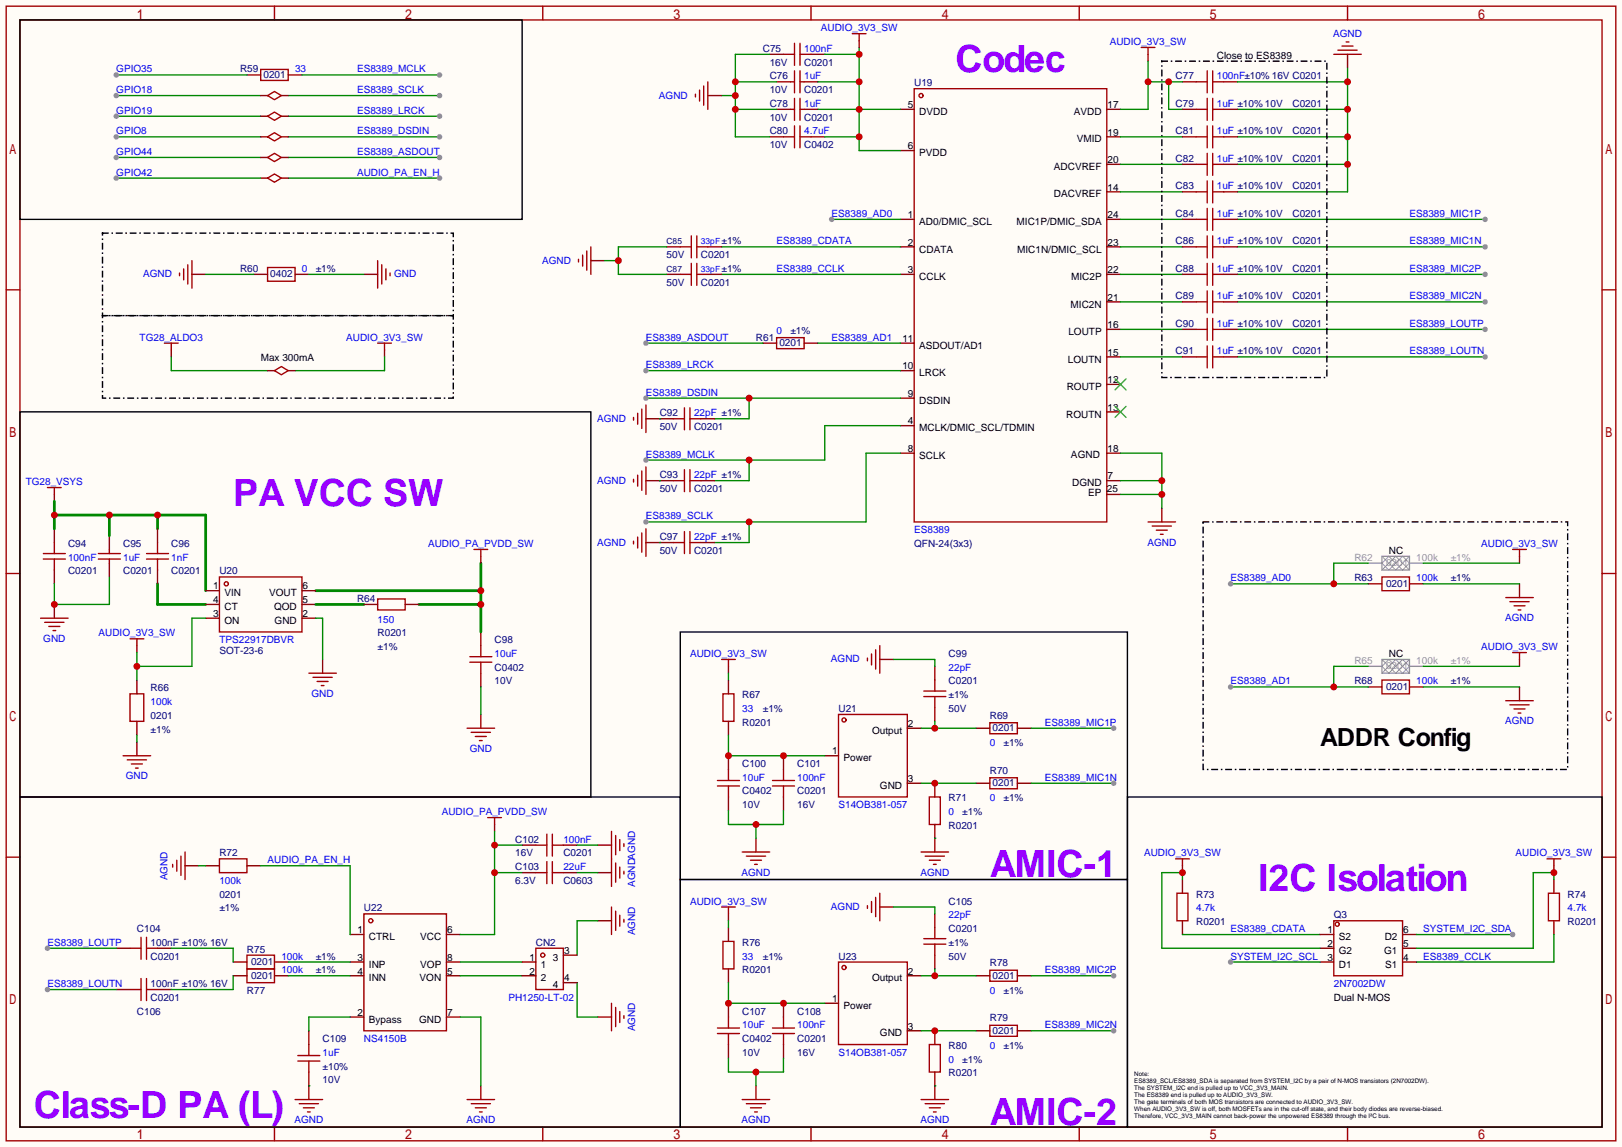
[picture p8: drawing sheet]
<svg xmlns="http://www.w3.org/2000/svg" width="299mm" height="212mm" viewBox="0 0 299 212" stroke-linecap="round" stroke-linejoin="round" font-family="sans-serif">
<path d="M0 0h299.5v211.8h-299.5z" fill="#fffcf7"/>
<g fill="none" stroke="#a10000" stroke-width=".25">
<path d="M1.1 1.1h297.2v209.6h-297.2zM3.7 3.7h292.1v204.5h-292.1zM50.7 1.1v2.6M100.2 1.1v2.6M144.7 10h2M146.7 8v4.1M147.7 8v4.1M147.7 10h2M149.7 1.1v2.6M168.8 16.4h35.5v80h-35.5zM199.3 1.1v2.6M220.9 15.1h2"/>
<path d="M222.9 13.1v4M223.9 13.1v4M223.9 15.1h2M248.8 1.1v2.6M144.7 25.3h2M146.7 23.2v4.1M147.7 23.2v4.1M147.7 25.3h2M1.1 53.5h2.6M49.4 49.4h5.1v2.5h-5.1zM295.8 53.5h2.5M30.4 63.4h2.5"/>
<path d="M31.6 63.4v1.2M69.7 63.4h2.6M71 63.4v1.2M8.8 90h2.5M10 90v1.3M1.1 105.9h2.6M8 102.2h4.1M8 103.3h4.1M10 100.2v2M10 103.3v2M88.8 119.3v2M295.8 105.9h2.5"/>
<path d="M86.7 122.3h4.1M86.7 121.3h4.1M88.8 122.3v2M1.1 158.3h2.6M98.9 156.1h2.1M101 154.1v4M101 159.1v4.1M102 154.1v4M102 159.1v4.1M102 156.1h2M132.5 145.2h4M132.5 144.1h4"/>
<path d="M134.5 142.1v2M134.5 145.2v2M142.6 145.2h4.1M142.6 144.1h4.1M144.7 142.1v2M144.7 145.2v2M217 158.6h2.6M218.3 158.6v1.3M285.6 158.6h2.6M286.9 158.6v1.3M295.8 158.3h2.5M24 175.1h2"/>
<path d="M26 173.1v4.1M27.1 173.1v4.1M27.1 175.1h2M98.9 161.2h2.1M102 161.2h2M217.3 165h2v5.1h-2zM246.3 170.1h12.7v10.1h-12.7zM285.9 165h2v5.1h-2zM24 182.8h2M26 180.7v4.1M27.1 180.7v4.1M27.1 182.8h2"/>
<path d="M132.5 190.9h4M132.5 189.9h4M134.5 187.8v2.1M134.5 190.9v2M142.6 190.9h4.1M142.6 189.9h4.1M144.7 187.8v2.1M144.7 190.9v2M50.7 208.2v2.5M100.2 208.2v2.5M149.7 208.2v2.5M199.3 208.2v2.5"/>
<path d="M248.8 208.2v2.5"/>
<circle cx="170.1" cy="17.7" r=".38"/>
<circle cx="246.9" cy="170.7" r=".38"/>
</g>
<g fill="none" stroke="#870000" stroke-width=".25">
<path d="M142.1 10h2.6M149.7 10h2.6M218.3 15.1h2.6M225.9 15.1h2.6M142.1 25.3h2.6M149.7 25.3h2.6M166.2 20.2h2.6M166.2 27.8h2.6M204.3 20.2h2.6M204.3 35.4h2.6M204.3 25.3h2.6M204.3 30.4h2.6"/>
<path d="M46.9 50.7h2.5M54.5 50.7h2.5M166.2 40.5h2.6M166.2 45.6h2.6M166.2 50.7h2.6M204.3 40.5h2.6M204.3 45.6h2.6M204.3 50.7h2.6M204.3 55.8h2.6M31.6 64.6v1.3M71 64.6v1.3M166.2 78.6h2.6"/>
<path d="M166.2 73.5h2.6M166.2 68.5h2.6M166.2 63.4h2.6M204.3 71h2.6M204.3 76.1h2.6M204.3 65.9h2.6M204.3 60.8h2.6M10 91.3v1.3M10 97.7v2.5M166.2 83.7h2.6M204.3 88.8h2.6M204.3 83.7h2.6"/>
<path d="M204.3 91.3h2.6M10 105.3v2.5M88.8 116.7v2.6M88.8 124.3v2.6M134.5 139.6v2.5M144.7 139.6v2.5M96.4 156.1h2.5M104 156.1h2.6M134.5 147.2v2.5M144.7 147.2v2.5M218.3 159.9v1.3M286.9 159.9v1.3"/>
<path d="M21.5 175.1h2.5M29.1 175.1h2.5M96.4 161.2h2.5M104 161.2h2.6M218.3 162.4v2.6M218.3 170.1v2.5M243.7 175.1h2.6M243.7 172.6h2.6M243.7 177.7h2.6M259 175.1h2.5M259 172.6h2.5M259 177.7h2.5"/>
<path d="M286.9 162.4v2.6M286.9 170.1v2.5M21.5 182.8h2.5M29.1 182.8h2.5M134.5 185.3v2.5M134.5 192.9v2.6M144.7 185.3v2.5M144.7 192.9v2.6"/>
</g>
<path d="M205.9 70l2 2M205.9 75.1l2 2M207.9 70l-2 2M207.9 75.1l-2 2" fill="none" stroke="#3c3" stroke-width=".25"/>
<path d="M218.3 172.6h25.4M286.9 162.4v-1.2h-3.8v13.9h-21.6M286.9 172.6v5.1h-25.4" fill="none" stroke="#008700" stroke-width=".25"/>
<circle cx="286.9" cy="161.2" r=".63" fill="#c00"/>
<path d="M218.3 162.4v-1.2h-3.8v13.9h29.2" fill="none" stroke="#008700" stroke-width=".25"/>
<circle cx="218.3" cy="161.2" r=".63" fill="#c00"/>
<path d="M227.2 177.7h16.5" fill="none" stroke="#008700" stroke-width=".25"/>
<circle cx="227.2" cy="177.7" r=".51" fill="#999"/>
<path d="M261.5 172.6h17.8" fill="none" stroke="#008700" stroke-width=".25"/>
<circle cx="279.3" cy="172.6" r=".51" fill="#999"/>
<path d="M10 111.6v2.6M25.3 137v2.6M59.6 121.8v2.5M88.8 132v2.5" fill="none" stroke="#870000" stroke-width=".25"/>
<g fill="none" stroke="#a10000" stroke-width=".25">
<path d="M7.5 114.2h5.1M8.3 114.9h3.5M9 115.7h2M9.8 116.5h.5M22.7 139.6h5.1M57 124.3h5.1M57.8 125.1h3.5M58.5 125.9h2.1M59.3 126.6h.5M86.2 134.5h5.1M87 135.3h3.6M87.8 136h2"/>
<path d="M88.5 136.8h.5M23.5 140.3h3.6M24.3 141.1h2M25 141.9h.5"/>
</g>
<path d="M58.3 109.1h30.5M77.3 111.6h11.5M88.8 104v12.7" fill="none" stroke="#008700" stroke-width=".51"/>
<g fill="#c00">
<circle cx="88.8" cy="109.1" r=".63"/>
<circle cx="88.8" cy="111.6" r=".63"/>
</g>
<path d="M208.2 147.2h87.6v61h-87.6z" fill="none" stroke="#000" stroke-width=".25"/>
<g fill="none" stroke="#a10000" stroke-width=".25">
<path d="M145.9 15.1h.8M146.7 13.1v4M146.7 18.2v4M147.7 13.1v4M147.7 18.2v4M147.7 15.1h.8M145.9 20.2h.8M147.7 20.2h.8M143.4 62.4h5.1v2h-5.1zM18.2 103.3h4M18.2 102.2h4M20.2 101.5v.7"/>
<path d="M20.2 103.3v.7M182.8 133.5h5v2h-5zM171.6 147.2h2v5.1h-2zM182.8 143.6h5v2.1h-5zM182.8 179.2h5v2h-5zM171.6 192.9h2v5.1h-2zM182.8 189.4h5v2h-5z"/>
</g>
<g fill="none" stroke="#870000" stroke-width=".25">
<path d="M143.4 15.1h2.5M148.5 15.1h2.5M143.4 20.2h2.5M148.5 20.2h2.5M140.8 63.4h2.6M148.5 63.4h2.5M20.2 98.9v2.6M20.2 104v2.6M180.2 134.5h2.6M187.8 134.5h2.6M172.6 144.7v2.5M172.6 152.3v2.5"/>
<path d="M180.2 144.7h2.6M187.8 144.7h2.6M172.6 190.4v2.5M172.6 198v2.5M180.2 180.2h2.6M180.2 190.4h2.6M187.8 180.2h2.6M187.8 190.4h2.6"/>
</g>
<path d="M151 15.1h7.6M152.3 10h6.3M158.6 8.8v19h7.6M151 20.2h15.2M152.3 25.3h6.3" fill="none" stroke="#008700" stroke-width=".25"/>
<g fill="#c00">
<circle cx="158.6" cy="15.1" r=".63"/>
<circle cx="158.6" cy="20.2" r=".63"/>
<circle cx="158.6" cy="25.3" r=".63"/>
<circle cx="158.6" cy="10" r=".63"/>
</g>
<path d="M133.2 17.7h2.6M135.8 15.1h7.6M142.1 10h-6.3v15.3h6.3M135.8 20.2h7.6" fill="none" stroke="#008700" stroke-width=".25"/>
<g fill="#c00">
<circle cx="135.8" cy="20.2" r=".63"/>
<circle cx="135.8" cy="17.7" r=".63"/>
<circle cx="135.8" cy="15.1" r=".63"/>
</g>
<g fill="none" stroke="#870000" stroke-width=".25">
<path d="M130.7 17.7h2.5M158.6 7.5v1.3M212 10v1.3M248.8 10v2.6M35.4 50.7h2.6M67.2 50.7h2.5M109.1 48.1h2.5M119.3 77.3h2.5M119.3 88.8h2.5M214.5 93.9v2.5M25.3 119.3v1.2M119.3 100.2h2.5"/>
<path d="M280.5 102.7v1.3M280.5 107.8v2.6M134.5 123.1v1.2M162.4 121.8h2.6M280.5 121.8v1.3M280.5 126.9v2.5M34.2 159.9h2.5M110.4 156.1h2.5M139.6 154.8v2.6M172.6 154.8v2.6M110.4 170.1h2.5M110.4 161.2h2.5"/>
<path d="M134.5 168.8v1.3M162.4 167.5h2.6M110.4 187.8h2.5M57 200.5v2.6M88.8 200.5v2.6M139.6 200.5v2.6M172.6 200.5v2.6"/>
</g>
<g fill="none" stroke="#a10000" stroke-width=".25">
<path d="M128.4 17.4v.5M129.2 16.6v2.1M129.9 15.9v3.5M130.7 15.1v5.1M157.4 6.2h2.5M158.6 6.2v1.3M210.7 8.8h2.5M212 8.8v1.2M246.3 10h5M247 9.3h3.6M247.8 8.5h2M248.5 7.7h.5"/>
<path d="M33.1 50.4v.5M33.9 49.7v2M34.7 48.9v3.6M35.4 48.1v5.1M69.7 48.1v5.1M70.5 48.9v3.6M71.2 49.7v2M72 50.4v.5M106.8 47.9v.5M107.6 47.1v2M108.3 46.4v3.5M109.1 45.6v5.1"/>
<path d="M117 77.1v.5M117.7 76.3v2.1M118.5 75.6v3.5M119.3 74.8v5.1M117 88.5v.5M117 99.9v.6M117.7 87.8v2M117.7 99.2v2M118.5 87v3.6M118.5 98.4v3.6M119.3 86.2v5.1M119.3 97.7v5"/>
<path d="M212 96.4h5M212.7 97.2h3.6M213.5 97.9h2M214.2 98.7h.6M24 118h2.5M25.3 118v1.3M162.4 119.3v5M278 110.4h5.1M278.8 111.1h3.5M279.3 101.5h2.5M279.5 111.9h2.1M280.3 112.6h.5"/>
<path d="M280.5 101.5v1.2M133.2 121.8h2.6M134.5 121.8v1.3M160.1 121.5v.5M160.9 120.8v2M161.7 120v3.6M278 129.4h5.1M278.8 130.2h3.5M279.3 120.5h2.5M279.5 130.9h2.1M280.3 131.7h.5M280.5 120.5v1.3"/>
<path d="M31.9 159.6v.5M32.6 158.9v2M33.4 158.1v3.6M34.2 157.4v5M112.9 153.5v10.2M113.7 154.3v3.6M113.7 159.4v3.5M114.4 155.1v2M115.2 155.8v.5M137 157.4h5.1M137.8 158.1h3.6M138.6 158.9h2"/>
<path d="M139.3 159.6h.5M170.1 157.4h5M170.8 158.1h3.6M171.6 158.9h2M172.3 159.6h.5M112.9 167.5v5.1M113.7 168.3v3.5M114.4 160.1v2.1M114.4 169v2.1M115.2 160.9v.5M115.2 169.8v.5M133.2 167.5h2.6"/>
<path d="M134.5 167.5v1.3M160.1 167.3v.5M160.9 166.5v2M161.7 165.7v3.6M162.4 165v5.1M112.9 185.3v5.1M113.7 186.1v3.5M114.4 186.8v2M115.2 187.6v.5M54.5 203.1h5.1M55.2 203.8h3.6M56 204.6h2"/>
<path d="M56.8 205.4h.5M86.2 203.1h5.1M87 203.8h3.6M87.8 204.6h2M88.5 205.4h.5M137 203.1h5.1M137.8 203.8h3.6M138.6 204.6h2M139.3 205.4h.5M170.1 203.1h5M170.8 203.8h3.6M171.6 204.6h2"/>
<path d="M172.3 205.4h.5"/>
</g>
<path d="M206.9 83.7h7.6v10.2M206.9 91.3h7.6M206.9 88.8h7.6" fill="none" stroke="#008700" stroke-width=".25"/>
<g fill="#c00">
<circle cx="214.5" cy="91.3" r=".63"/>
<circle cx="214.5" cy="88.8" r=".63"/>
</g>
<path d="M166.2 78.6h-13.9v6.4h-33M138.3 85v3.8h-6.3" fill="none" stroke="#008700" stroke-width=".25"/>
<circle cx="138.3" cy="85" r=".63" fill="#c00"/>
<circle cx="119.3" cy="85" r=".51" fill="#999"/>
<path d="M138.3 96.4v3.8h-6.3M166.2 83.7h-6.3v12.7h-40.6" fill="none" stroke="#008700" stroke-width=".25"/>
<circle cx="138.3" cy="96.4" r=".63" fill="#c00"/>
<circle cx="119.3" cy="96.4" r=".51" fill="#999"/>
<path d="M119.3 73.5h46.9M138.3 73.5v3.8h-6.3" fill="none" stroke="#008700" stroke-width=".25"/>
<circle cx="138.3" cy="73.5" r=".63" fill="#c00"/>
<circle cx="119.3" cy="73.5" r=".51" fill="#999"/>
<path d="M119.3 68.5h46.9" fill="none" stroke="#008700" stroke-width=".25"/>
<circle cx="119.3" cy="68.5" r=".51" fill="#999"/>
<path d="M153.5 40.5h12.7" fill="none" stroke="#008700" stroke-width=".25"/>
<circle cx="153.5" cy="40.5" r=".51" fill="#999"/>
<path d="M119.3 63.4h21.5" fill="none" stroke="#008700" stroke-width=".25"/>
<circle cx="119.3" cy="63.4" r=".51" fill="#999"/>
<path d="M111.6 48.1h2.6M123.1 45.6h-8.9v5.1h8.9M133.2 45.6h33M133.2 50.7h33M151 63.4h15.2" fill="none" stroke="#008700" stroke-width=".25"/>
<path d="M48.1 12.8h5.1v2.1h-5.1zM125.6 50.7h2M125.6 45.6h2M127.6 43.6v4M127.6 48.6v4.1M128.7 50.7h2M128.7 43.6v4M128.7 48.6v4.1M128.7 45.6h2M133.5 128.1h2v5.1h-2zM133.5 173.9h2v5h-2z" fill="none" stroke="#a10000" stroke-width=".25"/>
<path d="M45.6 13.8h2.5M53.2 13.8h2.6M123.1 50.7h2.5M123.1 45.6h2.5M130.7 50.7h2.5M130.7 45.6h2.5M134.5 125.6v2.5M134.5 133.2v2.6M134.5 171.3v2.6M134.5 178.9v2.6" fill="none" stroke="#870000" stroke-width=".25"/>
<circle cx="114.2" cy="48.1" r=".63" fill="#c00"/>
<path d="M10 92.6v5.1M10 95.1h28v14M20.2 95.1v3.8M29.1 95.1v2.6M29.1 107.8v3.8h8.9" fill="none" stroke="#008700" stroke-width=".51"/>
<g fill="#c00">
<circle cx="10" cy="95.1" r=".63"/>
<circle cx="20.2" cy="95.1" r=".63"/>
<circle cx="29.1" cy="95.1" r=".63"/>
</g>
<g fill="none" stroke="#a10000" stroke-width=".25">
<path d="M124.3 77.3h2.1M126.4 75.3v4.1M127.4 75.3v4.1M127.4 77.3h2M124.3 88.8h2.1M126.4 86.7v4.1M126.4 98.2v4M127.4 86.7v4.1M127.4 98.2v4M127.4 88.8h2M27.1 103.3h4M27.1 102.2h4"/>
<path d="M29.1 100.2v2M29.1 103.3v2M40.5 106.6h15.3v10.1h-15.3zM124.3 100.2h2.1M127.4 100.2h2M255.1 106.6h5.1v2.5h-5.1zM24 128.1h2.5v5.1h-2.5zM154.8 132h12.7v15.2h-12.7zM170.6 128.7h4M170.6 127.6h4M172.6 125.6v2M172.6 128.7v2"/>
<path d="M255.1 125.6h5.1v2.5h-5.1zM40.5 158.6h5.1v2.6h-5.1zM45.6 178.9h5.1v2.6h-5.1zM45.6 176.4h5.1v2.5h-5.1zM154.8 177.7h12.7v15.2h-12.7zM170.6 174.4h4M170.6 173.4h4M172.6 171.3v2.1M172.6 174.4v2"/>
<circle cx="41.8" cy="107.8" r=".38"/>
<circle cx="155.8" cy="133" r=".38"/>
<circle cx="155.8" cy="178.7" r=".38"/>
</g>
<g fill="none" stroke="#870000" stroke-width=".25">
<path d="M121.8 77.3h2.5M129.4 77.3h2.6M29.1 97.7v2.5M121.8 88.8h2.5M129.4 88.8h2.6M29.1 105.3v2.5M38 109.1h2.5M38 114.2h2.5M38 111.6h2.5M55.8 109.1h2.5M55.8 114.2h2.5M55.8 111.6h2.5"/>
<path d="M121.8 100.2h2.5M129.4 100.2h2.6M252.6 107.8h2.5M260.2 107.8h2.6M25.3 125.6v2.5M25.3 133.2v2.6M152.3 139.6h2.5M167.5 134.5h2.6M172.6 123.1v2.5M172.6 130.7v2.5M252.6 126.9h2.5M260.2 126.9h2.6"/>
<path d="M38 159.9h2.5M45.6 159.9h2.5M167.5 144.7h2.6M43.1 177.7h2.5M50.7 177.7h2.5M172.6 168.8v2.5M172.6 176.4v2.5M43.1 180.2h2.5M50.7 180.2h2.5M152.3 185.3h2.5M167.5 180.2h2.6M167.5 190.4h2.6"/>
</g>
<path d="M58.3 111.6h8.9" fill="none" stroke="#008700" stroke-width=".51"/>
<path d="M121.8 77.3h.1M121.8 88.8h.1M20.2 106.6v5h-10.2v-3.8M58.3 114.2h1.3v7.6M121.8 100.2h.1" fill="none" stroke="#008700" stroke-width=".25"/>
<path d="M255.1 104l1.3 1.3 2.6-2.6 1.2 1.3-1.2 1.3-2.6-2.6zM255.1 105.3l2.6-2.6 2.5 2.6M255.1 102.7l2.6 2.6 2.5-2.6M255.1 123.1l1.3 1.2 2.6-2.5 1.2 1.3-1.2 1.2-2.6-2.5zM255.1 124.3l2.6-2.5 2.5 2.5M255.1 121.8l2.6 2.5 2.5-2.5" fill="none" stroke="#999" stroke-width=".18"/>
<path d="M252.6 104h2.5M255.1 102.7h5.1v2.6h-5.1zM260.2 104h2.6M252.6 123.1h2.5M255.1 121.8h5.1v2.5h-5.1zM260.2 123.1h2.6" fill="none" stroke="#999" stroke-width=".25"/>
<circle cx="10" cy="111.6" r=".63" fill="#c00"/>
<path d="M227.2 107.8h25.4M252.6 104h-6.3v3.8" fill="none" stroke="#008700" stroke-width=".25"/>
<circle cx="246.3" cy="107.8" r=".63" fill="#c00"/>
<circle cx="227.2" cy="107.8" r=".51" fill="#999"/>
<path d="M227.2 126.9h25.4M252.6 123.1h-6.3v3.8" fill="none" stroke="#008700" stroke-width=".25"/>
<circle cx="246.3" cy="126.9" r=".63" fill="#c00"/>
<circle cx="227.2" cy="126.9" r=".51" fill="#999"/>
<path d="M212 11.3v8.9h-5.1M212 15.1h6.3M215.8 15.1v5.1h2.5M206.9 35.4h11.4M206.9 30.4h11.4M206.9 25.3h11.4M262.8 107.8h17.7M262.8 104h17.7M262.8 126.9h17.7M262.8 123.1h17.7" fill="none" stroke="#008700" stroke-width=".25"/>
<path d="M222.1 96.4h67.3v45.7h-67.3z" fill="none" stroke="#000" stroke-width=".25" stroke-dasharray="1 .8 0 .8"/>
<g fill="#c00">
<circle cx="212" cy="15.1" r=".63"/>
<circle cx="215.8" cy="15.1" r=".63"/>
</g>
<path d="M228.5 15.1h20.3M248.8 12.6v22.8h-20.3M228.5 20.2h20.3M228.5 25.3h20.3M228.5 30.4h20.3" fill="none" stroke="#008700" stroke-width=".25"/>
<g fill="#c00">
<circle cx="248.8" cy="20.2" r=".63"/>
<circle cx="248.8" cy="25.3" r=".63"/>
<circle cx="248.8" cy="30.4" r=".63"/>
<circle cx="248.8" cy="15.1" r=".63"/>
</g>
<path d="M206.9 40.5h11.4M206.9 45.6h11.4M206.9 50.7h11.4M206.9 55.8h11.4M206.9 60.8h11.4M206.9 65.9h11.4M228.5 60.8h45.7" fill="none" stroke="#008700" stroke-width=".25"/>
<circle cx="274.2" cy="60.8" r=".51" fill="#999"/>
<path d="M228.5 55.8h45.7" fill="none" stroke="#008700" stroke-width=".25"/>
<circle cx="274.2" cy="55.8" r=".51" fill="#999"/>
<path d="M228.5 50.7h45.7" fill="none" stroke="#008700" stroke-width=".25"/>
<circle cx="274.2" cy="50.7" r=".51" fill="#999"/>
<path d="M228.5 45.6h45.7" fill="none" stroke="#008700" stroke-width=".25"/>
<circle cx="274.2" cy="45.6" r=".51" fill="#999"/>
<path d="M228.5 40.5h45.7" fill="none" stroke="#008700" stroke-width=".25"/>
<circle cx="274.2" cy="40.5" r=".51" fill="#999"/>
<path d="M228.5 65.9h45.7" fill="none" stroke="#008700" stroke-width=".25"/>
<circle cx="274.2" cy="65.9" r=".51" fill="#999"/>
<path d="M214.5 11.3h30.5v58.4h-30.5zM18.9 58.3h64.8v15.2h-64.8zM18.9 43.1h64.8v15.2h-64.8z" fill="none" stroke="#000" stroke-width=".25" stroke-dasharray="1 .8 0 .8"/>
<path d="M38 50.7h8.9M57 50.7h10.2M134.5 135.8v3.8h17.8" fill="none" stroke="#008700" stroke-width=".25"/>
<g fill="#c00">
<circle cx="144.7" cy="139.6" r=".63"/>
<circle cx="134.5" cy="139.6" r=".63"/>
</g>
<path d="M134.5 181.5v3.8h17.8" fill="none" stroke="#008700" stroke-width=".25"/>
<g fill="#c00">
<circle cx="134.5" cy="185.3" r=".63"/>
<circle cx="144.7" cy="185.3" r=".63"/>
</g>
<path d="M134.5 124.3v1.3M170.1 144.7h10.1M134.5 170.1v1.2" fill="none" stroke="#008700" stroke-width=".25"/>
<circle cx="172.6" cy="144.7" r=".63" fill="#c00"/>
<path d="M170.1 190.4h10.1" fill="none" stroke="#008700" stroke-width=".25"/>
<circle cx="172.6" cy="190.4" r=".63" fill="#c00"/>
<path d="M134.5 149.7v2.6h10.2v-2.6M139.6 152.3v2.5M172.6 154.8h.1M172.6 200.5h.1" fill="none" stroke="#008700" stroke-width=".25"/>
<circle cx="139.6" cy="152.3" r=".63" fill="#c00"/>
<path d="M134.5 195.5v2.5h10.2v-2.5M139.6 198v2.5" fill="none" stroke="#008700" stroke-width=".25"/>
<circle cx="139.6" cy="198" r=".63" fill="#c00"/>
<path d="M69.7 110.6h5.1v2h-5.1z" fill="none" stroke="#a10000" stroke-width=".25"/>
<path d="M67.2 111.6h2.5M74.8 111.6h2.5" fill="none" stroke="#870000" stroke-width=".25"/>
<path d="M190.4 144.7h15.2" fill="none" stroke="#008700" stroke-width=".25"/>
<circle cx="205.6" cy="144.7" r=".51" fill="#999"/>
<path d="M190.4 190.4h15.2" fill="none" stroke="#008700" stroke-width=".25"/>
<circle cx="205.6" cy="190.4" r=".51" fill="#999"/>
<path d="M170.1 134.5h10.1M172.6 133.2v1.3" fill="none" stroke="#008700" stroke-width=".25"/>
<circle cx="172.6" cy="134.5" r=".63" fill="#c00"/>
<path d="M172.6 178.9v1.3M170.1 180.2h10.1" fill="none" stroke="#008700" stroke-width=".25"/>
<circle cx="172.6" cy="180.2" r=".63" fill="#c00"/>
<path d="M190.4 134.5h15.2" fill="none" stroke="#008700" stroke-width=".25"/>
<circle cx="205.6" cy="134.5" r=".51" fill="#999"/>
<path d="M190.4 180.2h15.2" fill="none" stroke="#008700" stroke-width=".25"/>
<circle cx="205.6" cy="180.2" r=".51" fill="#999"/>
<path d="M55.8 13.8h25.4M165 121.8h7.6v1.3M48.1 159.9h16.5v12.7M85 177.7h11.4M110.4 170.1h-3.8v6.3M165 167.5h7.6v1.3M85 187.8h3.8v12.7M85 180.2h11.4M106.6 181.5v6.3h3.8" fill="none" stroke="#008700" stroke-width=".25"/>
<path d="M3.7 3.7h92.7v36.8h-92.7zM3.7 76.1h105.4v71.1h-105.4zM125.6 116.7h82.6v45.7h-82.6zM3.7 147.2h121.9v61h-121.9zM125.6 162.4h82.6v45.8h-82.6z" fill="none" stroke="#000" stroke-width=".25"/>
<g fill="none" stroke="#a10000" stroke-width=".25">
<path d="M87.5 101.5h2.5M88.8 101.5v1.2M90 151h2.6M91.3 151v1.3M67.2 168.8h15.2v21.6h-15.2z"/>
<circle cx="68.5" cy="170.1" r=".38"/>
</g>
<path d="M88.8 102.7v1.3M91.3 152.3v1.2M64.6 172.6h2.6M64.6 177.7h2.6M82.4 172.6h2.6M82.4 177.7h2.6M64.6 187.8h2.6M64.6 180.2h2.6M82.4 187.8h2.6M82.4 180.2h2.6" fill="none" stroke="#870000" stroke-width=".25"/>
<circle cx="81.2" cy="13.8" r=".51" fill="#999"/>
<path d="M53.2 17.7h28" fill="none" stroke="#008700" stroke-width=".25"/>
<circle cx="81.2" cy="17.7" r=".51" fill="#999"/>
<path d="M53.2 25.3h28" fill="none" stroke="#008700" stroke-width=".25"/>
<circle cx="81.2" cy="25.3" r=".51" fill="#999"/>
<path d="M53.2 29.1h28" fill="none" stroke="#008700" stroke-width=".25"/>
<circle cx="81.2" cy="29.1" r=".51" fill="#999"/>
<path d="M53.2 32.9h28" fill="none" stroke="#008700" stroke-width=".25"/>
<circle cx="81.2" cy="32.9" r=".51" fill="#999"/>
<path d="M38 114.2h-2.6v8.9h-10.1M25.3 120.5v5.1" fill="none" stroke="#008700" stroke-width=".25"/>
<circle cx="25.3" cy="123.1" r=".63" fill="#c00"/>
<path d="M53.2 21.5h28" fill="none" stroke="#008700" stroke-width=".25"/>
<circle cx="81.2" cy="21.5" r=".51" fill="#999"/>
<g fill="none" stroke="#a10000" stroke-width=".25">
<path d="M222.9 18.2v4M223.9 18.2v4M220.9 25.3h2M220.9 20.2h2M220.9 35.4h2M220.9 30.4h2M222.9 23.2v4.1M222.9 28.3v4.1M222.9 33.4v4.1M222.9 38.5v4M223.9 25.3h2M223.9 23.2v4.1"/>
<path d="M223.9 28.3v4.1M223.9 33.4v4.1M223.9 38.5v4M223.9 20.2h2M223.9 35.4h2M223.9 30.4h2M220.9 45.6h2M220.9 40.5h2M220.9 50.7h2M220.9 55.8h2M222.9 43.6v4M222.9 48.6v4.1"/>
<path d="M222.9 53.7v4.1M222.9 58.8v4.1M223.9 43.6v4M223.9 48.6v4.1M223.9 53.7v4.1M223.9 58.8v4.1M223.9 45.6h2M223.9 40.5h2M223.9 50.7h2M223.9 55.8h2M220.9 60.8h2M220.9 65.9h2"/>
<path d="M222.9 63.9v4M223.9 63.9v4M223.9 60.8h2M223.9 65.9h2M55 196h4.1M55 194.9h4.1M57 192.9v2M57 196v2"/>
</g>
<g fill="none" stroke="#870000" stroke-width=".25">
<path d="M218.3 25.3h2.6M218.3 20.2h2.6M218.3 35.4h2.6M218.3 30.4h2.6M225.9 25.3h2.6M225.9 20.2h2.6M225.9 35.4h2.6M225.9 30.4h2.6M218.3 45.6h2.6M218.3 40.5h2.6M218.3 50.7h2.6M218.3 55.8h2.6"/>
<path d="M225.9 45.6h2.6M225.9 40.5h2.6M225.9 50.7h2.6M225.9 55.8h2.6M218.3 60.8h2.6M218.3 65.9h2.6M225.9 60.8h2.6M225.9 65.9h2.6M57 190.4v2.5M57 198v2.5"/>
</g>
<path d="M8.8 175.1h12.7M31.6 175.1h11.5v2.6M53.2 177.7h11.4M43.1 180.2v2.6h-11.5M53.2 180.2h11.4M64.6 187.8h-7.6v2.6" fill="none" stroke="#008700" stroke-width=".25"/>
<circle cx="8.8" cy="175.1" r=".51" fill="#999"/>
<path d="M8.8 182.8h12.7" fill="none" stroke="#008700" stroke-width=".25"/>
<circle cx="8.8" cy="182.8" r=".51" fill="#999"/>
<path d="M25.3 135.8v1.2M36.7 159.9h1.3M91.3 153.5v19.1h-6.3M91.3 156.1h5.1M91.3 161.2h5.1" fill="none" stroke="#008700" stroke-width=".25"/>
<g fill="#c00">
<circle cx="91.3" cy="161.2" r=".63"/>
<circle cx="91.3" cy="156.1" r=".63"/>
</g>
<path d="M21.5 29.1h26.6" fill="none" stroke="#008700" stroke-width=".25"/>
<circle cx="21.5" cy="29.1" r=".51" fill="#999"/>
<path d="M21.5 25.3h26.6" fill="none" stroke="#008700" stroke-width=".25"/>
<circle cx="21.5" cy="25.3" r=".51" fill="#999"/>
<path d="M21.5 21.5h26.6" fill="none" stroke="#008700" stroke-width=".25"/>
<circle cx="21.5" cy="21.5" r=".51" fill="#999"/>
<path d="M21.5 17.7h26.6" fill="none" stroke="#008700" stroke-width=".25"/>
<circle cx="21.5" cy="17.7" r=".51" fill="#999"/>
<path d="M21.5 13.8h24.1" fill="none" stroke="#008700" stroke-width=".25"/>
<circle cx="21.5" cy="13.8" r=".51" fill="#999"/>
<path d="M21.5 32.9h26.6M31.6 65.9v2.6h17.8M71 65.9v2.6h-16.5M88.8 126.9v5.1M106.6 156.1h3.8" fill="none" stroke="#008700" stroke-width=".25"/>
<path d="M48.1 17.7h1.3M51.9 17.7h1.3M48.1 21.5h1.3M48.1 25.3h1.3M48.1 29.1h1.3M48.1 32.9h1.3M51.9 21.5h1.3M51.9 25.3h1.3M51.9 29.1h1.3M51.9 32.9h1.3M49.4 68.5h1.3M53.2 68.5h1.3" fill="none" stroke="#870000" stroke-width=".25"/>
<path d="M49.4 17.7l1.3-.8 1.2 .8-1.2 .7zM49.4 21.5l1.3-.8 1.2 .8-1.2 .7zM49.4 25.3l1.3-.8 1.2 .8-1.2 .7zM49.4 29.1l1.3-.8 1.2 .8-1.2 .7zM49.4 32.9l1.3-.8 1.2 .8-1.2 .8zM50.7 68.5l1.2-.8 1.3 .8-1.3 .7z" fill="none" stroke="#a10000" stroke-width=".25"/>
<circle cx="21.5" cy="32.9" r=".51" fill="#999"/>
<path d="M106.6 161.2h3.8M57 200.5h.1" fill="none" stroke="#008700" stroke-width=".25"/>
<g fill="none" stroke="#a10000" stroke-width=".25">
<path d="M98.9 175.1h5.1v7.7h-5.1z"/>
<circle cx="100.2" cy="176.4" r=".38"/>
</g>
<path d="M96.4 177.7h2.5M104 176.4h2.6M96.4 180.2h2.5M104 181.5h2.6" fill="none" stroke="#870000" stroke-width=".25"/>
<g font-size="6.9" fill="#90f">
<text x="176.4" y="13.4">Codec</text>
<text x="43.1" y="93.4">PA VCC SW</text>
<text x="182.8" y="162">AMIC-1</text>
<text x="232.3" y="164.5">I2C Isolation</text>
<text x="6.2" y="206.4">Class-D PA (L)</text>
<text x="182.8" y="207.7">AMIC-2</text>
</g>
<text font-size="4.6" x="243.7" y="137.8">ADDR Config</text>
<g font-size="1.8" fill="#00f">
<text x="151.5" y="5.8">AUDIO_3V3_SW</text>
<text x="148.5" y="9.6">100nF</text>
<text x="204.9" y="8.3">AUDIO_3V3_SW</text>
<text x="246.1" y="6.8">AGND</text>
<text x="21.5" y="17.2">GPIO18</text>
<text x="21.5" y="13.4">GPIO35</text>
<text x="54.5" y="13.4">33</text>
<text x="65.9" y="13.4">ES8389_MCLK</text>
<text x="65.9" y="17.2">ES8389_SCLK</text>
<text x="148.5" y="14.7">1uF</text>
<text x="224.7" y="14.7">100nF±10% 16V C0201</text>
<text x="21.5" y="21">GPIO19</text>
<text x="65.9" y="21">ES8389_LRCK</text>
<text x="121.7" y="18.2">AGND</text>
<text x="148.5" y="19.7">1uF</text>
<text x="224.7" y="19.7">1uF ±10% 10V</text>
<text x="21.5" y="28.6">GPIO44</text>
<text x="21.5" y="24.8">GPIO8</text>
<text x="65.9" y="24.8">ES8389_DSDIN</text>
<text x="65.9" y="28.6">ES8389_ASDOUT</text>
<text x="148.5" y="24.8">4.7uF</text>
<text x="224.7" y="24.8">1uF ±10% 10V</text>
<text x="224.7" y="29.9">1uF ±10% 10V</text>
<text x="21.5" y="32.4">GPIO42</text>
<text x="65.9" y="32.4">AUDIO_PA_EN_H</text>
<text x="224.7" y="35">1uF ±10% 10V</text>
<text x="153.5" y="40.1">ES8389_AD0</text>
<text x="224.7" y="40.1">1uF ±10% 10V</text>
<text x="260.2" y="40.1">ES8389_MIC1P</text>
<text x="143.4" y="45.1">ES8389_CDATA</text>
<text x="224.7" y="45.1">1uF ±10% 10V</text>
<text x="260.2" y="45.1">ES8389_MIC1N</text>
<text x="26.4" y="51.2">AGND</text>
<text x="55.8" y="50.2">0</text>
<text x="72.7" y="51.2">GND</text>
<text x="100.1" y="48.7">AGND</text>
<text x="143.4" y="50.2">ES8389_CCLK</text>
<text x="224.7" y="50.2">1uF ±10% 10V</text>
<text x="260.2" y="50.2">ES8389_MIC2P</text>
<text x="224.7" y="55.3">1uF ±10% 10V</text>
<text x="260.2" y="55.3">ES8389_MIC2N</text>
<text x="25.8" y="62.9">TG28_ALDO3</text>
<text x="63.9" y="62.9">AUDIO_3V3_SW</text>
<text x="119.3" y="62.9">ES8389_ASDOUT</text>
<text x="143.4" y="61.6">0</text>
<text x="153.5" y="62.9">ES8389_AD1</text>
<text x="224.7" y="60.4">1uF ±10% 10V</text>
<text x="224.7" y="65.5">1uF ±10% 10V</text>
<text x="260.2" y="60.4">ES8389_LOUTP</text>
<text x="260.2" y="65.5">ES8389_LOUTN</text>
<text x="119.3" y="68">ES8389_LRCK</text>
<text x="110.2" y="77.9">AGND</text>
<text x="119.3" y="73.1">ES8389_DSDIN</text>
<text x="128.1" y="76.9">22pF ±1%</text>
<text x="4.7" y="89.6">TG28_VSYS</text>
<text x="110.2" y="89.3">AGND</text>
<text x="119.3" y="84.5">ES8389_MCLK</text>
<text x="128.1" y="88.3">22pF ±1%</text>
<text x="119.3" y="95.9">ES8389_SCLK</text>
<text x="79" y="101">AUDIO_PA_PVDD_SW</text>
<text x="110.2" y="100.8">AGND</text>
<text x="128.1" y="99.7">22pF ±1%</text>
<text x="168.8" y="98.5">ES8389</text>
<text x="211.8" y="100.8">AGND</text>
<text x="273.5" y="101">AUDIO_3V3_SW</text>
<text x="12.6" y="103.6">100nF</text>
<text x="22.7" y="103.6">1uF</text>
<text x="31.6" y="103.6">1nF</text>
<text x="227.2" y="107.4">ES8389_AD0</text>
<text x="261.5" y="107.4">100k</text>
<text x="8" y="118.5">GND</text>
<text x="18.2" y="117.5">AUDIO_3V3_SW</text>
<text x="40.5" y="118.8">TPS22917DBVR</text>
<text x="69.7" y="115">150</text>
<text x="277.9" y="114.7">AGND</text>
<text x="91.3" y="121.3">10uF</text>
<text x="127.4" y="121.3">AUDIO_3V3_SW</text>
<text x="153.4" y="122.3">AGND</text>
<text x="175.1" y="123.9">22pF</text>
<text x="273.5" y="120.1">AUDIO_3V3_SW</text>
<text x="27.8" y="130.2">100k</text>
<text x="57.5" y="128.7">GND</text>
<text x="137" y="131.5">33</text>
<text x="227.2" y="126.4">ES8389_AD1</text>
<text x="261.5" y="126.4">100k</text>
<text x="182.8" y="137.8">0</text>
<text x="192.9" y="134">ES8389_MIC1P</text>
<text x="277.9" y="133.8">AGND</text>
<text x="23.2" y="143.9">GND</text>
<text x="86.7" y="138.9">GND</text>
<text x="137" y="144.2">10uF</text>
<text x="147.2" y="144.2">100nF</text>
<text x="154.8" y="149.3">S14OB381-057</text>
<text x="182.8" y="148">0</text>
<text x="192.9" y="144.2">ES8389_MIC1N</text>
<text x="81.6" y="150.5">AUDIO_PA_PVDD_SW</text>
<text x="104" y="155.6">100nF</text>
<text x="175.1" y="150.5">0</text>
<text x="49.4" y="159.4">AUDIO_PA_EN_H</text>
<text x="104" y="160.7">22uF</text>
<text x="136.9" y="161.7">AGND</text>
<text x="169.9" y="161.7">AGND</text>
<text x="211.2" y="158.2">AUDIO_3V3_SW</text>
<text x="279.8" y="158.2">AUDIO_3V3_SW</text>
<text x="30.9" y="162.6" transform="rotate(-90 30.9 162.6)">AGND</text>
<text x="40.5" y="163.2">100k</text>
<text x="117.3" y="163.8" transform="rotate(-90 117.3 163.8)">AGNDAGND</text>
<text x="127.4" y="167.1">AUDIO_3V3_SW</text>
<text x="117.3" y="172.7" transform="rotate(-90 117.3 172.7)">AGND</text>
<text x="153.4" y="168.1">AGND</text>
<text x="175.1" y="169.6">22pF</text>
<text x="220.9" y="168.3">4.7k</text>
<text x="227.2" y="172.1">ES8389_CDATA</text>
<text x="262.8" y="172.1">SYSTEM_I2C_SDA</text>
<text x="289.4" y="168.3">4.7k</text>
<text x="8.8" y="174.7">ES8389_LOUTP</text>
<text x="51.9" y="179.8">100k</text>
<text x="51.9" y="177.2">100k</text>
<text x="137" y="177.2">33</text>
<text x="192.9" y="179.8">ES8389_MIC2P</text>
<text x="227.2" y="177.2">SYSTEM_I2C_SCL</text>
<text x="262.8" y="177.2">ES8389_CCLK</text>
<text x="8.8" y="182.3">ES8389_LOUTN</text>
<text x="93.9" y="184.8">PH1250-LT-02</text>
<text x="182.8" y="183.6">0</text>
<text x="246.3" y="182.3">2N7002DW</text>
<text x="117.3" y="190.5" transform="rotate(-90 117.3 190.5)">AGND</text>
<text x="137" y="189.9">10uF</text>
<text x="147.2" y="189.9">100nF</text>
<text x="192.9" y="189.9">ES8389_MIC2N</text>
<text x="59.6" y="195">1uF</text>
<text x="67.2" y="192.5">NS4150B</text>
<text x="154.8" y="195">S14OB381-057</text>
<text x="175.1" y="196.3">0</text>
<text x="182.8" y="193.7">0</text>
<text x="54.4" y="207.4">AGND</text>
<text x="86.1" y="207.4">AGND</text>
<text x="136.9" y="207.4">AGND</text>
<text x="169.9" y="207.4">AGND</text>
</g>
<g font-size="1.8" fill="#000080">
<text x="140.8" y="9.6">C75</text>
<text x="44.3" y="13.4">R59</text>
<text x="48.6" y="14.4">0201</text>
<text x="142.1" y="12.1">16V</text>
<text x="142.1" y="14.7">C76</text>
<text x="142.1" y="17.2">10V</text>
<text x="148.5" y="12.1">C0201</text>
<text x="148.5" y="17.2">C0201</text>
<text x="168.8" y="15.9">U19</text>
<text x="217" y="14.7">C77</text>
<text x="142.1" y="19.7">C78</text>
<text x="142.1" y="22.3">10V</text>
<text x="148.5" y="22.3">C0201</text>
<text x="217" y="19.7">C79</text>
<text x="238.6" y="19.7">C0201</text>
<text x="142.1" y="24.8">C80</text>
<text x="142.1" y="27.4">10V</text>
<text x="148.5" y="27.4">C0402</text>
<text x="217" y="24.8">C81</text>
<text x="217" y="29.9">C82</text>
<text x="238.6" y="24.8">C0201</text>
<text x="238.6" y="29.9">C0201</text>
<text x="217" y="35">C83</text>
<text x="238.6" y="35">C0201</text>
<text x="217" y="40.1">C84</text>
<text x="238.6" y="40.1">C0201</text>
<text x="123.1" y="47.7">50V</text>
<text x="129.4" y="47.7">C0201</text>
<text x="133.2" y="45.1">±1%</text>
<text x="217" y="45.1">C86</text>
<text x="238.6" y="45.1">C0201</text>
<text x="44.3" y="50.2">R60</text>
<text x="49.9" y="51.2">0402</text>
<text x="58.3" y="50.2">±1%</text>
<text x="123.1" y="52.8">50V</text>
<text x="129.4" y="52.8">C0201</text>
<text x="133.2" y="50.2">±1%</text>
<text x="217" y="50.2">C88</text>
<text x="238.6" y="50.2">C0201</text>
<text x="217" y="55.3">C89</text>
<text x="238.6" y="55.3">C0201</text>
<text x="139.6" y="62.9">R61</text>
<text x="143.9" y="63.9">0201</text>
<text x="145.9" y="61.6">±1%</text>
<text x="217" y="60.4">C90</text>
<text x="217" y="65.5">C91</text>
<text x="238.6" y="60.4">C0201</text>
<text x="238.6" y="65.5">C0201</text>
<text x="121.8" y="76.9">C92</text>
<text x="121.8" y="79.4">50V</text>
<text x="128.1" y="79.4">C0201</text>
<text x="121.8" y="88.3">C93</text>
<text x="121.8" y="90.9">50V</text>
<text x="128.1" y="90.9">C0201</text>
<text x="12.6" y="101">C94</text>
<text x="22.7" y="101">C95</text>
<text x="31.6" y="101">C96</text>
<text x="121.8" y="99.7">C97</text>
<text x="168.8" y="101">QFN-24(3x3)</text>
<text x="12.6" y="106.1">C0201</text>
<text x="22.7" y="106.1">C0201</text>
<text x="31.6" y="106.1">C0201</text>
<text x="40.5" y="106.1">U20</text>
<text x="121.8" y="102.3">50V</text>
<text x="128.1" y="102.3">C0201</text>
<text x="250.1" y="107.4">R63</text>
<text x="267.8" y="107.4">±1%</text>
<text x="65.9" y="111.2">R64</text>
<text x="255.9" y="108.4">0201</text>
<text x="69.7" y="117.5">R0201</text>
<text x="91.3" y="118.8">C98</text>
<text x="40.5" y="120.8">SOT-23-6</text>
<text x="69.7" y="120.1">±1%</text>
<text x="91.3" y="123.9">C0402</text>
<text x="175.1" y="121.3">C99</text>
<text x="27.8" y="127.7">R66</text>
<text x="91.3" y="126.4">10V</text>
<text x="137" y="129">R67</text>
<text x="140.8" y="131.5">±1%</text>
<text x="154.8" y="131.5">U21</text>
<text x="175.1" y="126.4">C0201</text>
<text x="175.1" y="129">±1%</text>
<text x="175.1" y="131.5">50V</text>
<text x="250.1" y="126.4">R68</text>
<text x="255.9" y="127.4">0201</text>
<text x="267.8" y="126.4">±1%</text>
<text x="27.8" y="132.8">0201</text>
<text x="27.8" y="135.3">±1%</text>
<text x="137" y="134">R0201</text>
<text x="182.8" y="132.8">R69</text>
<text x="183.3" y="135">0201</text>
<text x="185.3" y="137.8">±1%</text>
<text x="137" y="141.7">C100</text>
<text x="147.2" y="141.7">C101</text>
<text x="182.8" y="142.9">R70</text>
<text x="137" y="146.7">C0402</text>
<text x="137" y="149.3">10V</text>
<text x="147.2" y="146.7">C0201</text>
<text x="147.2" y="149.3">16V</text>
<text x="175.1" y="148">R71</text>
<text x="183.3" y="145.2">0201</text>
<text x="185.3" y="148">±1%</text>
<text x="95.1" y="155.6">C102</text>
<text x="175.1" y="153.1">R0201</text>
<text x="177.7" y="150.5">±1%</text>
<text x="40.5" y="158.2">R72</text>
<text x="95.1" y="160.7">C103</text>
<text x="95.1" y="158.2">16V</text>
<text x="104" y="158.2">C0201</text>
<text x="40.5" y="165.8">0201</text>
<text x="95.1" y="163.2">6.3V</text>
<text x="104" y="163.2">C0603</text>
<text x="175.1" y="167.1">C105</text>
<text x="220.9" y="165.8">R73</text>
<text x="289.4" y="165.8">R74</text>
<text x="25.3" y="172.1">C104</text>
<text x="40.5" y="168.3">±1%</text>
<text x="67.2" y="168.3">U22</text>
<text x="175.1" y="172.1">C0201</text>
<text x="220.9" y="170.9">R0201</text>
<text x="246.3" y="169.6">Q3</text>
<text x="289.4" y="170.9">R0201</text>
<text x="27.8" y="177.2">C0201</text>
<text x="27.8" y="174.7">100nF ±10% 16V</text>
<text x="45.6" y="175.9">R75</text>
<text x="46.4" y="178.2">0201</text>
<text x="58.3" y="179.8">±1%</text>
<text x="58.3" y="177.2">±1%</text>
<text x="98.9" y="174.7">CN2</text>
<text x="137" y="174.7">R76</text>
<text x="137" y="179.8">R0201</text>
<text x="140.8" y="177.2">±1%</text>
<text x="154.8" y="177.2">U23</text>
<text x="175.1" y="174.7">±1%</text>
<text x="175.1" y="177.2">50V</text>
<text x="182.8" y="178.5">R78</text>
<text x="27.8" y="184.8">C0201</text>
<text x="27.8" y="182.3">100nF ±10% 16V</text>
<text x="45.6" y="183.6">R77</text>
<text x="46.4" y="180.8">0201</text>
<text x="183.3" y="180.8">0201</text>
<text x="185.3" y="183.6">±1%</text>
<text x="25.3" y="187.4">C106</text>
<text x="137" y="187.4">C107</text>
<text x="147.2" y="187.4">C108</text>
<text x="182.8" y="188.6">R79</text>
<text x="183.3" y="190.9">0201</text>
<text x="59.6" y="192.5">C109</text>
<text x="59.6" y="197.5">±10%</text>
<text x="137" y="192.5">C0402</text>
<text x="137" y="195">10V</text>
<text x="147.2" y="192.5">C0201</text>
<text x="147.2" y="195">16V</text>
<text x="175.1" y="193.7">R80</text>
<text x="177.7" y="196.3">±1%</text>
<text x="185.3" y="193.7">±1%</text>
<text x="59.6" y="200.1">10V</text>
<text x="175.1" y="198.8">R0201</text>
</g>
<g font-size="1.8">
<text x="224.7" y="10.8">Close to ES8389</text>
<text x="167.6" y="20">5</text>
<text x="169.7" y="21.2">DVDD</text>
<text x="198.3" y="21.2">AVDD</text>
<text x="204.5" y="20">17</text>
<text x="167.6" y="27.6">6</text>
<text x="169.7" y="28.9">PVDD</text>
<text x="198.8" y="26.3">VMID</text>
<text x="204.5" y="25">19</text>
<text x="194.6" y="31.4">ADCVREF</text>
<text x="204.5" y="35.2">14</text>
<text x="204.5" y="30.1">20</text>
<text x="167.6" y="40.3">1</text>
<text x="169.7" y="41.6">AD0/DMIC_SCL</text>
<text x="187.7" y="41.6">MIC1P/DMIC_SDA</text>
<text x="194.6" y="36.5">DACVREF</text>
<text x="204.5" y="40.3">24</text>
<text x="167.6" y="45.4">2</text>
<text x="169.7" y="46.6">CDATA</text>
<text x="187.8" y="46.6">MIC1N/DMIC_SCL</text>
<text x="204.5" y="45.4">23</text>
<text x="167.6" y="50.4">3</text>
<text x="169.7" y="51.7">CCLK</text>
<text x="197.8" y="51.7">MIC2P</text>
<text x="204.5" y="50.4">22</text>
<text x="197.7" y="56.8">MIC2N</text>
<text x="204.5" y="55.5">21</text>
<text x="166.6" y="63.1">11</text>
<text x="169.7" y="64.4">ASDOUT/AD1</text>
<text x="197.2" y="61.9">LOUTP</text>
<text x="204.5" y="65.7">15</text>
<text x="204.5" y="60.6">16</text>
<text x="48.1" y="66.7">Max 300mA</text>
<text x="166.6" y="68.2">10</text>
<text x="169.7" y="69.5">LRCK</text>
<text x="197.1" y="67">LOUTN</text>
<text x="204.5" y="70.8">12</text>
<text x="167.6" y="73.3">9</text>
<text x="169.7" y="74.6">DSDIN</text>
<text x="196.8" y="77.1">ROUTN</text>
<text x="196.9" y="72">ROUTP</text>
<text x="204.5" y="75.8">13</text>
<text x="167.6" y="78.4">4</text>
<text x="167.6" y="83.5">8</text>
<text x="169.7" y="79.7">MCLK/DMIC_SCL/TDMIN</text>
<text x="204.5" y="83.5">18</text>
<text x="169.7" y="84.7">SCLK</text>
<text x="197.7" y="84.5">AGND</text>
<text x="198" y="89.8">DGND</text>
<text x="204.5" y="88.5">7</text>
<text x="200.9" y="91.6">EP</text>
<text x="204.3" y="90.9">25</text>
<text x="256.4" y="102.3">NC</text>
<text x="39.4" y="108.9">1</text>
<text x="39.4" y="113.9">3</text>
<text x="39.4" y="111.4">4</text>
<text x="41.5" y="110.1">VIN</text>
<text x="41.5" y="112.7">CT</text>
<text x="49.7" y="110.1">VOUT</text>
<text x="50.6" y="112.7">QOD</text>
<text x="55.9" y="113.9">2</text>
<text x="55.9" y="111.4">5</text>
<text x="55.9" y="108.9">6</text>
<text x="41.5" y="115.2">ON</text>
<text x="50.7" y="115.2">GND</text>
<text x="256.4" y="121.3">NC</text>
<text x="161" y="135.5">Output</text>
<text x="167.6" y="134.3">2</text>
<text x="153.7" y="139.3">1</text>
<text x="155.8" y="140.6">Power</text>
<text x="162.5" y="145.7">GND</text>
<text x="167.6" y="144.4">3</text>
<text x="66" y="172.4">1</text>
<text x="68.1" y="173.6">CTRL</text>
<text x="77.6" y="173.6">VCC</text>
<text x="82.5" y="172.4">6</text>
<text x="245.1" y="172.4">1</text>
<text x="247.2" y="173.6">S2</text>
<text x="255.7" y="173.6">D2</text>
<text x="259.1" y="172.4">6</text>
<text x="66" y="177.4">3</text>
<text x="66" y="180">4</text>
<text x="68.1" y="178.7">INP</text>
<text x="77.6" y="178.7">VOP</text>
<text x="82.5" y="180">5</text>
<text x="82.5" y="177.4">8</text>
<text x="97.8" y="177.4">1</text>
<text x="97.8" y="180">2</text>
<text x="99.9" y="178.7">1</text>
<text x="102" y="177.4">3</text>
<text x="104.1" y="176.2">3</text>
<text x="167.6" y="180">2</text>
<text x="245.1" y="174.9">2</text>
<text x="245.1" y="177.4">3</text>
<text x="247.2" y="176.2">G2</text>
<text x="247.2" y="178.7">D1</text>
<text x="255.5" y="176.2">G1</text>
<text x="255.8" y="178.7">S1</text>
<text x="259.1" y="177.4">4</text>
<text x="259.1" y="174.9">5</text>
<text x="68.1" y="181.3">INN</text>
<text x="77.5" y="181.3">VON</text>
<text x="99.9" y="181.3">2</text>
<text x="102" y="182.5">4</text>
<text x="104.1" y="181.3">4</text>
<text x="153.7" y="185.1">1</text>
<text x="161" y="181.3">Output</text>
<text x="246.3" y="184.8">Dual N-MOS</text>
<text x="66" y="187.6">2</text>
<text x="68.1" y="188.9">Bypass</text>
<text x="77.4" y="188.9">GND</text>
<text x="82.5" y="187.6">7</text>
<text x="155.8" y="186.3">Power</text>
<text x="162.5" y="191.4">GND</text>
<text x="167.6" y="190.1">3</text>
</g>
<g font-size="1.8" fill="#999">
<text x="250.1" y="103.6">R62</text>
<text x="255.9" y="104.6">0201</text>
<text x="261.5" y="103.6">100k</text>
<text x="267.8" y="103.6">±1%</text>
<text x="250.1" y="122.6">R65</text>
<text x="255.9" y="123.6">0201</text>
<text x="261.5" y="122.6">100k</text>
<text x="267.8" y="122.6">±1%</text>
</g>
<g font-size="1.6" fill="#000080">
<text x="123.1" y="45.1">C85</text>
<text x="123.1" y="50.2">C87</text>
</g>
<g font-size="1.6" fill="#00f">
<text x="129.4" y="45.1">33pF</text>
<text x="129.4" y="50.2">33pF</text>
</g>
<g font-size="1.2">
<text x="209.4" y="198.8">Note:</text>
<text x="209.4" y="200.1">ES8389_SCL/ES8389_SDA is separated from SYSTEM_I2C by a pair of N-MOS transistors (2N7002DW).</text>
<text x="209.4" y="201.3">The SYSTEM_I2C end is pulled up to VCC_3V3_MAIN.</text>
<text x="209.4" y="202.6">The ES8389 end is pulled up to AUDIO_3V3_SW.</text>
<text x="209.4" y="203.9">The gate terminals of both MOS transistors are connected to AUDIO_3V3_SW.</text>
<text x="209.4" y="205.2">When AUDIO_3V3_SW is off, both MOSFETs are in the cut-off state, and their body diodes are reverse-biased.</text>
<text x="209.4" y="206.4">Therefore, VCC_3V3_MAIN cannot back-power the unpowered ES8389 through the I²C bus.</text>
</g>
</svg>
